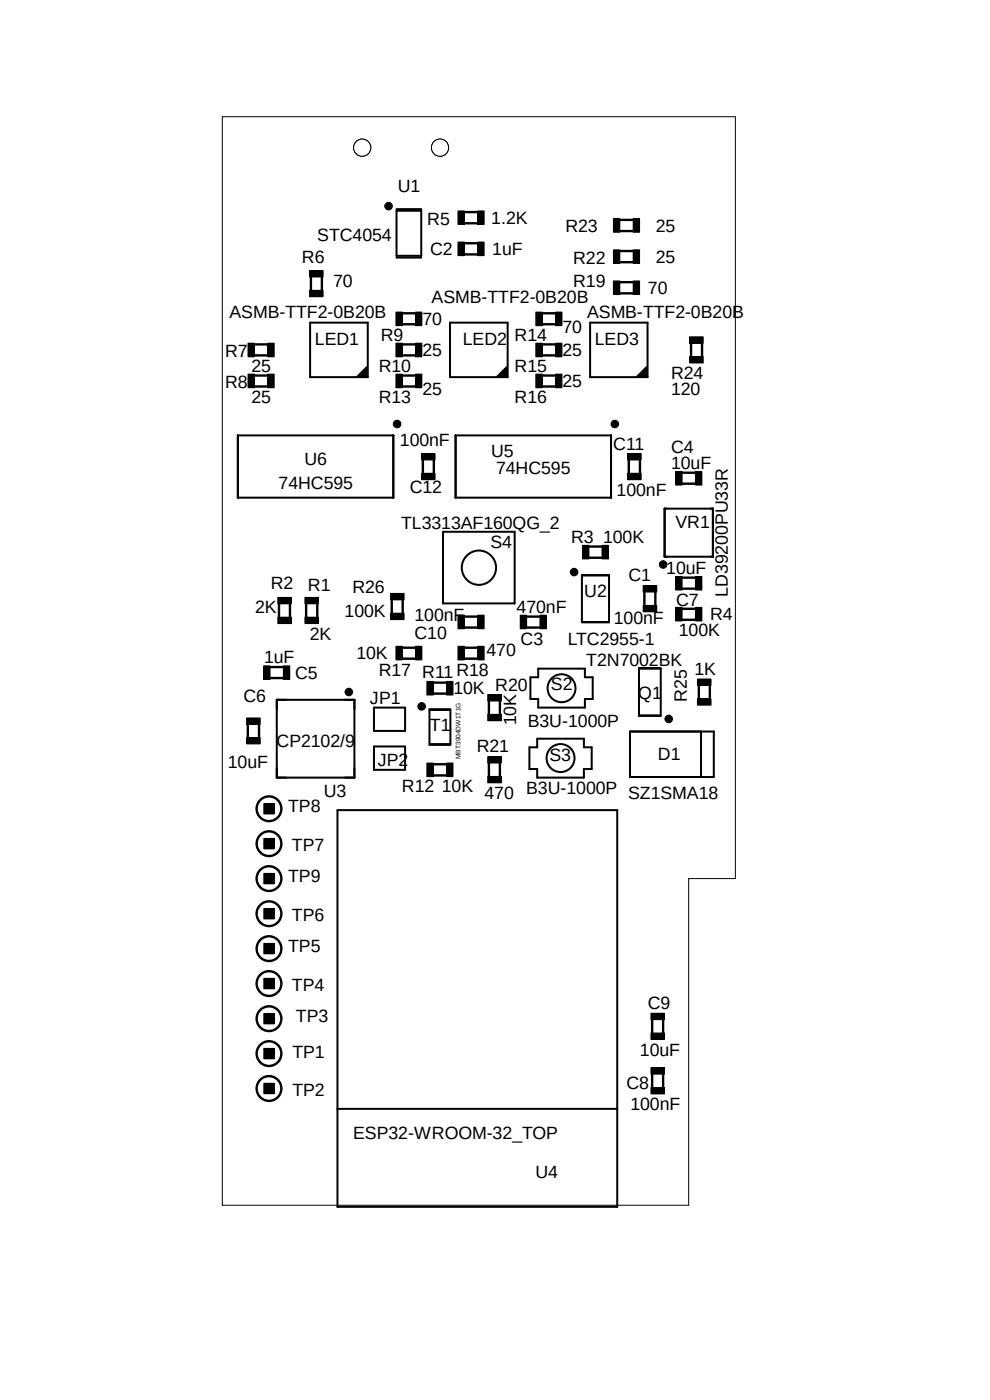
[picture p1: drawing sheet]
<svg xmlns="http://www.w3.org/2000/svg" width="210mm" height="297mm" viewBox="0 0 210 297" stroke-linecap="round" stroke-linejoin="round" font-family="sans-serif">
<path d="M13.8 7.9l182.2 281.2M196 7.9l-182.2 281.2" fill="none" stroke="#fff" stroke-width=".21"/>
<g fill="none" stroke="#000" stroke-width=".42">
<path d="M84.1 44.4h5.3M84.1 54.7h5.3M84.1 44.7h5.3v9.6h-5.3zM65.8 68.5h12.2v11.5h-12.2zM77.9 77.9l-2 1.9M77.9 78.2l-1.7 1.6M77.9 78.5l-1.4 1.3M77.9 78.9l-1.1 .9M77.9 79.2l-.7 .6M77.9 79.5l-.4 .3M95.5 68.5h12.2v11.5h-12.2zM107.5 77.9l-2 1.9"/>
<path d="M107.5 78.2l-1.6 1.6M107.5 78.5l-1.3 1.3M107.5 78.9l-1 .9M107.5 79.2l-.7 .6M107.5 79.5l-.3 .3M125.2 68.5h12.2v11.5h-12.2zM137.2 77.9l-2 1.9M137.2 78.2l-1.6 1.6M137.2 78.5l-1.3 1.3M137.2 78.9l-1 .9M137.2 79.2l-.6 .6M137.2 79.5l-.3 .3"/>
<path d="M50.5 92.4h.1M50.5 92.4v13.2M50.5 92.4h32.9M83.4 92.4h.1M83.4 92.4v13.2M96.6 92.4h.1M96.6 92.4v13.2M96.6 92.4h33M129.6 92.4h.1M129.6 92.4v13.2M50.5 105.6h.1M50.5 105.6h32.9"/>
<path d="M83.4 105.6h.1M94 112.8h15.2v15.2h-15.2zM96.6 105.6h.1M96.6 105.6h33M129.6 105.6h.1M141 107.9h10.3v10.2h-10.3zM141 107.9v10.2M151.2 107.9v10.2M123.4 122h5.8M123.4 132h5.8M123.4 122.1h5.8v9.9h-5.8zM58.7 148.5h16.5v16.5h-16.5z"/>
<path d="M79.3 150.1h6.6v5h-6.6zM79.3 158.4h6.6v4.9h-6.6zM91.1 150.5h4.4M91.1 158h4.4M91.1 150.6h4.4v7.3h-4.4zM114 156.7h9.9v1.8h1.6v4.7h-1.6v1.8h-9.9v-1.8h-1.7v-4.7h1.7zM114.2 141.9h9.9v1.8h1.6v4.6h-1.6v1.8h-9.9v-1.8h-1.7v-4.6h1.7zM133.6 155.2h17.8v9.6h-17.8zM135.6 141.9h4.6v9.9h-4.6M140.2 141.7h-4.6v10.2h4.6M148.7 155.2v9.6M71.6 171.9h59.3v84.1h-59.3z"/>
<path d="M71.6 235.2h59.3"/>
<circle cx="101.6" cy="120.4" r="3.6"/>
<circle cx="119.1" cy="146" r="2.97"/>
<circle cx="118.9" cy="160.8" r="2.97"/>
</g>
<g fill="#000">
<path d="M65.7 57.4h2.8v1.4h-2.8z" fill-rule="evenodd"/>
<path d="M97.2 51.4h1.3v2.8h-1.3z" fill-rule="evenodd"/>
<path d="M97.2 44.7h1.3v2.9h-1.3z" fill-rule="evenodd"/>
<path d="M101.3 51.4h1.4v2.8h-1.4z" fill-rule="evenodd"/>
<path d="M101.3 44.7h1.4v2.9h-1.4z" fill-rule="evenodd"/>
<path d="M130.1 59.6h1.4v2.9h-1.4z" fill-rule="evenodd"/>
<path d="M130.1 53h1.4v2.9h-1.4z" fill-rule="evenodd"/>
<path d="M130.1 46.4h1.4v2.9h-1.4z" fill-rule="evenodd"/>
<path d="M134.3 59.6h1.4v2.9h-1.4z" fill-rule="evenodd"/>
<path d="M134.3 53h1.4v2.9h-1.4z" fill-rule="evenodd"/>
<path d="M134.3 46.4h1.4v2.9h-1.4z" fill-rule="evenodd"/>
<path d="M52.6 72.8h1.4v2.9h-1.4z" fill-rule="evenodd"/>
<path d="M52.6 79.4h1.4v2.9h-1.4z" fill-rule="evenodd"/>
<path d="M56.8 72.8h1.4v2.9h-1.4z" fill-rule="evenodd"/>
<path d="M56.8 79.4h1.4v2.9h-1.4z" fill-rule="evenodd"/>
<path d="M65.7 61.6h2.8v1.3h-2.8z" fill-rule="evenodd"/>
<path d="M84 66.2h1.3v2.9h-1.3z" fill-rule="evenodd"/>
<path d="M84 72.8h1.3v2.9h-1.3z" fill-rule="evenodd"/>
<path d="M84 79.4h1.3v2.9h-1.3z" fill-rule="evenodd"/>
<path d="M88.1 66.2h1.4v2.9h-1.4z" fill-rule="evenodd"/>
<path d="M88.1 72.8h1.4v2.9h-1.4z" fill-rule="evenodd"/>
<path d="M88.1 79.4h1.4v2.9h-1.4z" fill-rule="evenodd"/>
<path d="M113.7 66.2h1.3v2.9h-1.3z" fill-rule="evenodd"/>
<path d="M113.7 72.8h1.3v2.9h-1.3z" fill-rule="evenodd"/>
<path d="M113.7 79.4h1.3v2.9h-1.3z" fill-rule="evenodd"/>
<path d="M117.9 66.2h1.3v2.9h-1.3z" fill-rule="evenodd"/>
<path d="M117.9 72.8h1.3v2.9h-1.3z" fill-rule="evenodd"/>
<path d="M117.9 79.4h1.3v2.9h-1.3z" fill-rule="evenodd"/>
<path d="M146.3 71.5h2.9v1.3h-2.9z" fill-rule="evenodd"/>
<path d="M146.3 75.6h2.9v1.4h-2.9z" fill-rule="evenodd"/>
<path d="M89.4 96.2h2.9v1.4h-2.9z" fill-rule="evenodd"/>
<path d="M133.1 96.2h2.9v1.4h-2.9z" fill-rule="evenodd"/>
<path d="M89.4 100.4h2.9v1.4h-2.9z" fill-rule="evenodd"/>
<path d="M123.6 115.7h1.3v2.9h-1.3z" fill-rule="evenodd"/>
<path d="M127.7 115.7h1.4v2.9h-1.4z" fill-rule="evenodd"/>
<path d="M133.1 100.4h2.9v1.4h-2.9z" fill-rule="evenodd"/>
<path d="M143.3 100h1.4v2.9h-1.4z" fill-rule="evenodd"/>
<path d="M147.5 100h1.4v2.9h-1.4z" fill-rule="evenodd"/>
<path d="M58.9 126.7h2.9v1.4h-2.9z" fill-rule="evenodd"/>
<path d="M58.9 130.9h2.9v1.4h-2.9z" fill-rule="evenodd"/>
<path d="M64.7 130.9h2.9v1.4h-2.9z" fill-rule="evenodd"/>
<path d="M64.7 126.7h2.9v1.4h-2.9z" fill-rule="evenodd"/>
<path d="M82.8 130.1h2.9v1.3h-2.9z" fill-rule="evenodd"/>
<path d="M82.8 125.9h2.9v1.4h-2.9z" fill-rule="evenodd"/>
<path d="M84 137.1h1.3v2.9h-1.3z" fill-rule="evenodd"/>
<path d="M88.1 137.1h1.4v2.9h-1.4z" fill-rule="evenodd"/>
<path d="M97.2 130.5h1.3v2.9h-1.3z" fill-rule="evenodd"/>
<path d="M97.2 137.1h1.3v2.9h-1.3z" fill-rule="evenodd"/>
<path d="M101.3 130.5h1.4v2.9h-1.4z" fill-rule="evenodd"/>
<path d="M101.3 137.1h1.4v2.9h-1.4z" fill-rule="evenodd"/>
<path d="M110.4 130.5h1.3v2.9h-1.3z" fill-rule="evenodd"/>
<path d="M114.6 130.5h1.3v2.9h-1.3z" fill-rule="evenodd"/>
<path d="M136.4 124.2h2.9v1.4h-2.9z" fill-rule="evenodd"/>
<path d="M136.4 128.4h2.9v1.4h-2.9z" fill-rule="evenodd"/>
<path d="M143.3 122.3h1.4v2.9h-1.4z" fill-rule="evenodd"/>
<path d="M143.3 128.9h1.4v2.8h-1.4z" fill-rule="evenodd"/>
<path d="M147.5 122.3h1.4v2.9h-1.4z" fill-rule="evenodd"/>
<path d="M147.5 128.9h1.4v2.8h-1.4z" fill-rule="evenodd"/>
<path d="M52.3 156.5h2.9v1.3h-2.9z" fill-rule="evenodd"/>
<path d="M52.3 152.3h2.9v1.4h-2.9z" fill-rule="evenodd"/>
<path d="M55.9 141.3h1.4v2.8h-1.4z" fill-rule="evenodd"/>
<path d="M60.1 141.3h1.4v2.8h-1.4z" fill-rule="evenodd"/>
<path d="M90.6 144.6h1.3v2.8h-1.3z" fill-rule="evenodd"/>
<path d="M94.7 144.6h1.4v2.8h-1.4z" fill-rule="evenodd"/>
<path d="M103.5 147.4h2.8v1.3h-2.8z" fill-rule="evenodd"/>
<path d="M103.5 151.6h2.8v1.3h-2.8z" fill-rule="evenodd"/>
<path d="M148 148.3h2.8v1.3h-2.8z" fill-rule="evenodd"/>
<path d="M148 144.1h2.8v1.3h-2.8z" fill-rule="evenodd"/>
<path d="M56 177.9h2.2v2.2h-2.2z" fill-rule="evenodd"/>
<path d="M56 170.5h2.2v2.2h-2.2z" fill-rule="evenodd"/>
<path d="M90.6 161.9h1.3v2.9h-1.3z" fill-rule="evenodd"/>
<path d="M94.7 161.9h1.4v2.9h-1.4z" fill-rule="evenodd"/>
<path d="M103.5 160.5h2.8v1.4h-2.8z" fill-rule="evenodd"/>
<path d="M103.5 164.7h2.8v1.4h-2.8z" fill-rule="evenodd"/>
<path d="M56 192.7h2.2v2.2h-2.2z" fill-rule="evenodd"/>
<path d="M56 185.3h2.2v2.2h-2.2z" fill-rule="evenodd"/>
<path d="M56 215h2.2v2.2h-2.2z" fill-rule="evenodd"/>
<path d="M56 207.6h2.2v2.2h-2.2z" fill-rule="evenodd"/>
<path d="M56 200.2h2.2v2.2h-2.2z" fill-rule="evenodd"/>
<path d="M138.1 215h2.9v1.3h-2.9z" fill-rule="evenodd"/>
<path d="M138.1 219.2h2.9v1.3h-2.9z" fill-rule="evenodd"/>
<path d="M56 222.4h2.2v2.2h-2.2z" fill-rule="evenodd"/>
<path d="M56 229.8h2.2v2.2h-2.2z" fill-rule="evenodd"/>
<path d="M138.1 230.7h2.9v1.4h-2.9z" fill-rule="evenodd"/>
<path d="M138.1 226.5h2.9v1.4h-2.9z" fill-rule="evenodd"/>
<circle cx="82.4" cy="43.7" r=".8"/>
<circle cx="84.2" cy="90" r=".8"/>
<circle cx="130.4" cy="90" r=".8"/>
<circle cx="140.7" cy="119.8" r=".8"/>
<circle cx="121.8" cy="121.4" r=".8"/>
<circle cx="74" cy="146.8" r=".8"/>
<circle cx="89.5" cy="149.9" r=".8"/>
<circle cx="141.9" cy="152.5" r=".8"/>
</g>
<g fill="none" stroke="#000" stroke-width=".21">
<path d="M47.2 24.8h108.8v161.6h-9.9v69.3h-98.9zM65.7 57.4h2.8v1.4h-2.8zM97.2 51.4h1.3v2.8h-1.3zM97.2 44.7h1.3v2.9h-1.3zM101.3 51.4h1.4v2.8h-1.4zM101.3 44.7h1.4v2.9h-1.4zM130.1 59.6h1.4v2.9h-1.4zM130.1 53h1.4v2.9h-1.4zM130.1 46.4h1.4v2.9h-1.4zM134.3 59.6h1.4v2.9h-1.4zM134.3 53h1.4v2.9h-1.4zM134.3 46.4h1.4v2.9h-1.4z"/>
<path d="M52.6 72.8h1.4v2.9h-1.4zM52.6 79.4h1.4v2.9h-1.4zM56.8 72.8h1.4v2.9h-1.4zM56.8 79.4h1.4v2.9h-1.4zM65.7 61.6h2.8v1.3h-2.8zM84 66.2h1.3v2.9h-1.3zM84 72.8h1.3v2.9h-1.3zM84 79.4h1.3v2.9h-1.3zM88.1 66.2h1.4v2.9h-1.4zM88.1 72.8h1.4v2.9h-1.4zM88.1 79.4h1.4v2.9h-1.4zM113.7 66.2h1.3v2.9h-1.3z"/>
<path d="M113.7 72.8h1.3v2.9h-1.3zM113.7 79.4h1.3v2.9h-1.3zM117.9 66.2h1.3v2.9h-1.3zM117.9 72.8h1.3v2.9h-1.3zM117.9 79.4h1.3v2.9h-1.3zM146.3 71.5h2.9v1.3h-2.9zM146.3 75.6h2.9v1.4h-2.9zM89.4 96.2h2.9v1.4h-2.9zM133.1 96.2h2.9v1.4h-2.9zM89.4 100.4h2.9v1.4h-2.9zM123.6 115.7h1.3v2.9h-1.3zM127.7 115.7h1.4v2.9h-1.4z"/>
<path d="M133.1 100.4h2.9v1.4h-2.9zM143.3 100h1.4v2.9h-1.4zM147.5 100h1.4v2.9h-1.4zM58.9 126.7h2.9v1.4h-2.9zM58.9 130.9h2.9v1.4h-2.9zM64.7 130.9h2.9v1.4h-2.9zM64.7 126.7h2.9v1.4h-2.9zM82.8 130.1h2.9v1.3h-2.9zM82.8 125.9h2.9v1.4h-2.9zM84 137.1h1.3v2.9h-1.3zM88.1 137.1h1.4v2.9h-1.4zM97.2 130.5h1.3v2.9h-1.3z"/>
<path d="M97.2 137.1h1.3v2.9h-1.3zM101.3 130.5h1.4v2.9h-1.4zM101.3 137.1h1.4v2.9h-1.4zM110.4 130.5h1.3v2.9h-1.3zM114.6 130.5h1.3v2.9h-1.3zM136.4 124.2h2.9v1.4h-2.9zM136.4 128.4h2.9v1.4h-2.9zM143.3 122.3h1.4v2.9h-1.4zM143.3 128.9h1.4v2.8h-1.4zM147.5 122.3h1.4v2.9h-1.4zM147.5 128.9h1.4v2.8h-1.4zM52.3 156.5h2.9v1.3h-2.9z"/>
<path d="M52.3 152.3h2.9v1.4h-2.9zM55.9 141.3h1.4v2.8h-1.4zM60.1 141.3h1.4v2.8h-1.4zM90.6 144.6h1.3v2.8h-1.3zM94.7 144.6h1.4v2.8h-1.4zM103.5 147.4h2.8v1.3h-2.8zM103.5 151.6h2.8v1.3h-2.8zM148 148.3h2.8v1.3h-2.8zM148 144.1h2.8v1.3h-2.8zM56 177.9h2.2v2.2h-2.2zM56 170.5h2.2v2.2h-2.2zM90.6 161.9h1.3v2.9h-1.3z"/>
<path d="M94.7 161.9h1.4v2.9h-1.4zM103.5 160.5h2.8v1.4h-2.8zM103.5 164.7h2.8v1.4h-2.8zM56 192.7h2.2v2.2h-2.2zM56 185.3h2.2v2.2h-2.2zM56 215h2.2v2.2h-2.2zM56 207.6h2.2v2.2h-2.2zM56 200.2h2.2v2.2h-2.2zM138.1 215h2.9v1.3h-2.9zM138.1 219.2h2.9v1.3h-2.9zM56 222.4h2.2v2.2h-2.2zM56 229.8h2.2v2.2h-2.2z"/>
<path d="M138.1 230.7h2.9v1.4h-2.9zM138.1 226.5h2.9v1.4h-2.9z"/>
<circle cx="76.8" cy="31.3" r="1.82"/>
<circle cx="82.4" cy="43.7" r=".8"/>
<circle cx="84.2" cy="90" r=".8"/>
<circle cx="130.4" cy="90" r=".8"/>
<circle cx="140.7" cy="119.8" r=".8"/>
<circle cx="121.8" cy="121.4" r=".8"/>
<circle cx="74" cy="146.8" r=".8"/>
<circle cx="89.5" cy="149.9" r=".8"/>
<circle cx="141.9" cy="152.5" r=".8"/>
</g>
<g fill="none" stroke="#000" stroke-width=".51">
<path d="M66 58.8v2.8M68.3 58.8v2.8M98.5 54h2.8M98.5 51.6h2.8M98.5 45h2.8M98.5 47.4h2.8M131.5 59.9h2.8M131.5 53.3h2.8M131.5 55.6h2.8M131.5 46.7h2.8M131.5 49h2.8M54 73.1h2.8"/>
<path d="M54 75.4h2.8M54 79.7h2.8M85.3 66.5h2.9M85.3 68.8h2.9M85.3 73.1h2.9M85.3 75.4h2.9M85.3 79.7h2.9M115 66.5h2.9M115 68.8h2.9M115 73.1h2.9M115 75.4h2.9M115 79.7h2.9"/>
<path d="M131.5 62.2h2.8M146.6 72.8v2.8M148.9 72.8v2.8M54 82h2.8M85.3 82h2.9M89.7 97.5v2.9M92 97.5v2.9M115 82h2.9M133.4 97.5v2.9M135.8 97.5v2.9M124.9 116h2.9M124.9 118.3h2.9"/>
<path d="M144.7 102.6h2.8M144.7 100.3h2.8M59.2 128.1v2.8M61.5 128.1v2.8M64.9 128.1v2.8M67.3 128.1v2.8M83.1 127.3v2.8M85.3 137.4h2.9M85.3 139.7h2.9M85.4 127.3v2.8M98.5 133.1h2.8M98.5 130.8h2.8"/>
<path d="M98.5 137.4h2.8M98.5 139.7h2.8M111.7 133.1h2.9M111.7 130.8h2.9M136.7 125.6v2.8M139 125.6v2.8M144.7 122.6h2.8M144.7 124.9h2.8M144.7 131.5h2.8M144.7 129.2h2.8M52.6 153.6v2.9M54.9 153.6v2.9"/>
<path d="M57.3 141.5h2.8M57.3 143.8h2.8M91.9 147.2h2.8M91.9 144.8h2.8M103.7 148.7v2.9M106 148.7v2.9M148.3 145.4v2.9M150.6 145.4v2.9M91.9 162.1h2.8M91.9 164.5h2.8M103.7 161.9v2.9M106 161.9v2.9"/>
<path d="M138.3 216.3v2.9M140.7 216.3v2.9M138.3 227.9v2.8M140.7 227.9v2.8"/>
<circle cx="57.1" cy="171.6" r="2.62"/>
<circle cx="57.1" cy="179" r="2.62"/>
<circle cx="57.1" cy="193.8" r="2.62"/>
<circle cx="57.1" cy="186.4" r="2.62"/>
<circle cx="57.1" cy="216.1" r="2.62"/>
<circle cx="57.1" cy="201.3" r="2.62"/>
<circle cx="57.1" cy="208.7" r="2.62"/>
<circle cx="57.1" cy="230.9" r="2.62"/>
<circle cx="57.1" cy="223.5" r="2.62"/>
</g>
<circle cx="76.8" cy="31.3" r="1.82" fill="#fff"/>
<g fill="none" stroke="#000" stroke-width=".21">
<circle cx="76.8" cy="31.3" r="1.82"/>
<circle cx="93.3" cy="31.3" r="1.82"/>
</g>
<circle cx="93.3" cy="31.3" r="1.82" fill="#fff"/>
<circle cx="93.3" cy="31.3" r="1.82" fill="none" stroke="#000" stroke-width=".21"/>
<g font-size="3.8">
<text x="84.4" y="40.8">U1</text>
<text x="90.6" y="47.7">R5</text>
<text x="104.2" y="47.5">1.2K</text>
<text x="67.3" y="51.1">STC4054</text>
<text x="119.9" y="49.3">R23</text>
<text x="139.1" y="49.2">25</text>
<text x="64.1" y="55.8">R6</text>
<text x="91.2" y="54">C2</text>
<text x="104.4" y="54.1">1uF</text>
<text x="121.6" y="55.9">R22</text>
<text x="139.1" y="55.8">25</text>
<text x="70.7" y="60.9">70</text>
<text x="91.6" y="64.2">ASMB-TTF2-0B20B</text>
<text x="121.6" y="60.8">R19</text>
<text x="137.5" y="62.4">70</text>
<text x="48.7" y="67.5">ASMB-TTF2-0B20B</text>
<text x="89.6" y="69">70</text>
<text x="119.3" y="70.6">70</text>
<text x="124.5" y="67.5">ASMB-TTF2-0B20B</text>
<text x="47.8" y="75.7">R7</text>
<text x="66.8" y="73.2">LED1</text>
<text x="80.8" y="72.4">R9</text>
<text x="89.6" y="75.6">25</text>
<text x="98.2" y="73.2">LED2</text>
<text x="109.2" y="72.4">R14</text>
<text x="119.3" y="75.6">25</text>
<text x="126.2" y="73.2">LED3</text>
<text x="47.8" y="82.3">R8</text>
<text x="53.3" y="78.9">25</text>
<text x="80.3" y="79">R10</text>
<text x="89.6" y="83.8">25</text>
<text x="109.2" y="79">R15</text>
<text x="119.3" y="82.2">25</text>
<text x="142.4" y="80.4">R24</text>
<text x="142.4" y="83.8">120</text>
<text x="53.3" y="85.5">25</text>
<text x="80.3" y="85.6">R13</text>
<text x="109.2" y="85.6">R16</text>
<text x="84.8" y="94.5">100nF</text>
<text x="130.1" y="95.5">C11</text>
<text x="64.6" y="98.6">U6</text>
<text x="104.2" y="96.9">U5</text>
<text x="105.2" y="100.5">74HC595</text>
<text x="142.4" y="96.1">C4</text>
<text x="142.4" y="99.5">10uF</text>
<text x="59.1" y="103.8">74HC595</text>
<text x="86.9" y="104.6">C12</text>
<text x="130.8" y="105.3">100nF</text>
<text x="85.1" y="112.2">TL3313AF160QG_2</text>
<text x="143.3" y="112.1">VR1</text>
<text x="104.1" y="116.3">S4</text>
<text x="121.2" y="115.3">R3</text>
<text x="127.9" y="115.1">100K</text>
<text x="57.4" y="124.9">R2</text>
<text x="65.3" y="125.4">R1</text>
<text x="74.8" y="125.8">R26</text>
<text x="133.3" y="123.3">C1</text>
<text x="141.4" y="121.7">10uF</text>
<text x="54.1" y="130">2K</text>
<text x="73.1" y="130.9">100K</text>
<text x="87.9" y="131.7">100nF</text>
<text x="109.6" y="130">470nF</text>
<text x="124" y="126.7">U2</text>
<text x="143.4" y="128.5">C7</text>
<text x="150.6" y="131.5">R4</text>
<text x="154.4" y="126.6" transform="rotate(-90 154.4 126.6)">LD39200PU33R</text>
<text x="65.7" y="135.8">2K</text>
<text x="87.9" y="135.6">C10</text>
<text x="110.4" y="136.7">C3</text>
<text x="120.4" y="136.8">LTC2955-1</text>
<text x="130.2" y="132.5">100nF</text>
<text x="144" y="135">100K</text>
<text x="56" y="140.7">1uF</text>
<text x="75.6" y="139.9">10K</text>
<text x="80.3" y="143.3">R17 R11 R18</text>
<text x="103.2" y="139.1">470</text>
<text x="124.4" y="141.3">T2N7002BK</text>
<text x="147.3" y="143.2">1K</text>
<text x="51.6" y="148.8">C6</text>
<text x="62.6" y="144.1">C5</text>
<text x="78.5" y="149.3">JP1</text>
<text x="96.2" y="147.3">10K R20</text>
<text x="116.9" y="146.3">S2</text>
<text x="135.4" y="148.3">Q1</text>
<text x="145.7" y="148.9" transform="rotate(-90 145.7 148.9)">R25</text>
<text x="91.2" y="155.2">T1</text>
<text x="109.5" y="153.9" transform="rotate(-90 109.5 153.9)">10K</text>
<text x="112" y="154.3">B3U-1000P</text>
<text x="58.7" y="158.5">CP2102/9</text>
<text x="101.1" y="159.6">R21</text>
<text x="116.6" y="161.5">S3</text>
<text x="139.6" y="161.3">D1</text>
<text x="48.3" y="163">10uF</text>
<text x="80.1" y="162.5">JP2</text>
<text x="93.7" y="167.9">10K</text>
<text x="61.1" y="172.3">TP8</text>
<text x="68.7" y="169.1">U3</text>
<text x="85.3" y="168.1">R12</text>
<text x="102.8" y="169.6">470</text>
<text x="111.6" y="168.4">B3U-1000P</text>
<text x="133.3" y="169.6">SZ1SMA18</text>
<text x="61.9" y="180.5">TP7</text>
<text x="61.1" y="187.1">TP9</text>
<text x="61.9" y="195.3">TP6</text>
<text x="61.1" y="201.9">TP5</text>
<text x="61.9" y="210.2">TP4</text>
<text x="137.4" y="214">C9</text>
<text x="62.8" y="216.8">TP3</text>
<text x="62" y="224.4">TP1</text>
<text x="135.8" y="224">10uF</text>
<text x="62" y="232.6">TP2</text>
<text x="132.9" y="230.9">C8</text>
<text x="133.7" y="235.6">100nF</text>
<text x="74.9" y="241.6">ESP32-WROOM-32_TOP</text>
<text x="113.6" y="250">U4</text>
</g>
<text font-size="1.4" x="97.7" y="161" transform="rotate(-90 97.7 161)">MBT3904DW1T1G</text>
</svg>
